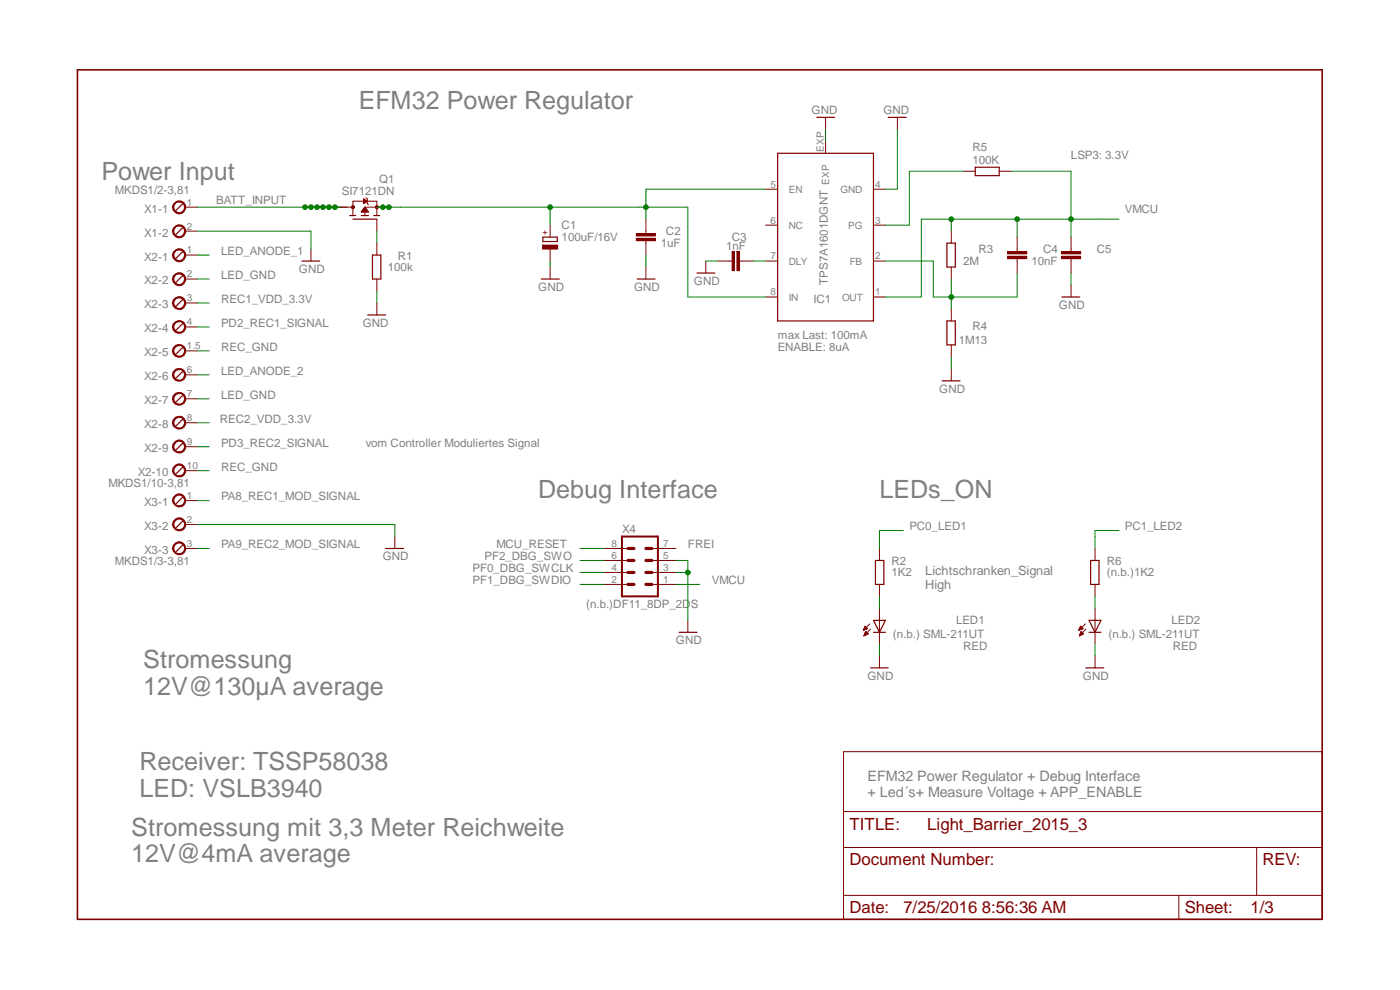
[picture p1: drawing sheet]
<svg xmlns="http://www.w3.org/2000/svg" width="297mm" height="210mm" viewBox="0 0 297 210" stroke-linecap="round" stroke-linejoin="round" font-family="sans-serif">
<path d="M16.4 14.8h264.1v180.2h-264.1z" fill="none" stroke="#800000" stroke-width=".34"/>
<path d="M178.9 159.4h101.6v35.6h-101.6zM178.9 179.8h101.6M178.9 172.1h101.6M266.6 179.8v10.1M178.9 189.9h101.6M250.1 189.9v5.1" fill="none" stroke="#800000" stroke-width=".21"/>
<path d="M115.2 50.3h3v.9h-3z" fill="none" stroke="#800000" stroke-width=".25"/>
<path d="M115.1 52h3.2v.8h-3.2z" fill-rule="evenodd" fill="#800000"/>
<path d="M115.1 52h3.2v.8h-3.2zM116.7 47.8v2.5M116.7 52.8v2.6M137 49v.5M137 51.1v.5" fill="none" stroke="#800000" stroke-width=".21"/>
<path d="M135 49.5h4.1v.5h-4.1z" fill-rule="evenodd" fill="#800000"/>
<path d="M135 49.5h4.1v.5h-4.1z" fill="none" stroke="#800000" stroke-width=".21"/>
<path d="M135 50.6h4.1v.5h-4.1z" fill-rule="evenodd" fill="#800000"/>
<path d="M135 50.6h4.1v.5h-4.1zM137 46.5v2.5M137 51.6v2.5M215.8 52.8v.5M215.8 54.9v.5" fill="none" stroke="#800000" stroke-width=".21"/>
<path d="M213.8 53.3h4v.6h-4z" fill-rule="evenodd" fill="#800000"/>
<path d="M213.8 53.3h4v.6h-4z" fill="none" stroke="#800000" stroke-width=".21"/>
<path d="M213.8 54.4h4v.5h-4z" fill-rule="evenodd" fill="#800000"/>
<path d="M116.7 56.6v2.6M137 56.6v2.6M154.8 55.4h.5M156.8 55.4h.5M213.8 54.4h4v.5h-4zM215.8 50.3v2.5M215.8 55.4v2.5M227.2 60.5v2.5" fill="none" stroke="#800000" stroke-width=".21"/>
<path d="M114.8 59.2h3.8M135.2 59.2h3.8M225.3 63h3.8" fill="none" stroke="#800000" stroke-width=".25"/>
<path d="M156.3 53.3h.5v4.1h-.5z" fill-rule="evenodd" fill="#800000"/>
<path d="M156.3 53.3h.5v4.1h-.5z" fill="none" stroke="#800000" stroke-width=".21"/>
<path d="M155.3 53.3h.5v4.1h-.5z" fill-rule="evenodd" fill="#800000"/>
<path d="M149.7 55.4v2.5M152.3 55.4h2.5M155.3 53.3h.5v4.1h-.5zM157.3 55.4h2.6M201.8 49v2.6M201.8 56.6v2.6M227.2 52.8v.5M227.2 54.9v.5" fill="none" stroke="#800000" stroke-width=".21"/>
<path d="M147.9 57.9h3.8M200.9 51.6h1.8v5h-1.8z" fill="none" stroke="#800000" stroke-width=".25"/>
<path d="M225.2 53.3h4v.6h-4z" fill-rule="evenodd" fill="#800000"/>
<path d="M225.2 53.3h4v.6h-4z" fill="none" stroke="#800000" stroke-width=".21"/>
<path d="M225.2 54.4h4v.5h-4z" fill-rule="evenodd" fill="#800000"/>
<g fill="none" stroke="#800000" stroke-width=".21">
<path d="M175.1 24.9v2.5M175.1 30v2.5M190.4 24.9v2.5M204.4 36.3h2.5M212 36.3h2.5M79.9 51.6v2.5M79.9 59.2v2.5M162.4 40.1h2.6M162.4 47.8h2.6M162.4 55.4h2.6M185.3 40.1h2.5M185.3 47.8h2.5"/>
<path d="M185.3 55.4h2.5M225.2 54.4h4v.5h-4zM227.2 50.3v2.5M227.2 55.4v2.5M79.9 64.3v2.5M162.4 63h2.6M185.3 63h2.5M201.8 65.5v2.6M201.8 73.2v2.5M201.8 78.2v2.6"/>
</g>
<path d="M165 32.5h20.3v35.6h-20.3zM173.3 24.9h3.8M188.4 24.9h3.8M206.9 35.5h5.1v1.8h-5.1zM79 54.1h1.8v5.1h-1.8zM78 66.8h3.8M200.9 68.1h1.8v5.1h-1.8zM199.9 80.8h3.8" fill="none" stroke="#800000" stroke-width=".25"/>
<circle cx="80" cy="43.9" r=".33" fill="#800000"/>
<circle cx="80" cy="43.9" r=".33" fill="none" stroke="#800000" stroke-width=".21"/>
<circle cx="74.9" cy="43.9" r=".33" fill="#800000"/>
<g fill="none" stroke="#800000" stroke-width=".21">
<path d="M64.7 43.9h10.2M66 52.8v2.6M74.9 45.7v-3h5v3M76.6 44.9h1.5M76.7 44.8h1.3M76.8 44.7h1.1M76.9 44.6h.9M77 44.5h.8M77 44.5h.7M77.1 44.4h.6M77.2 42.2l.7 .5-.7 .5zM77.2 43.2h.1"/>
<path d="M77.2 43.1h.1M77.2 43h.2M77.2 42.9h.4M77.2 42.8h.5M77.2 42.6h.5M77.2 42.5h.5M77.2 42.4h.2M77.2 42.3h.1M77.2 44.3h.5M77.2 44.2h.4M77.2 44.1h.3M77.3 44h.2"/>
<path d="M77.4 43.9v1.8M77.4 43.9h5.1M77.4 43.9l.8 1.1h-1.6zM77.7 41.9l.2 .3v1l.3 .2M79.9 46.5v2.5M128.1 118.9h5.1M128.1 116.3h5.1M138.3 118.9h5.1M138.3 116.3h5.1M186.6 116.3v2.6M232.3 116.3v2.6M128.1 124h5.1"/>
<path d="M128.1 121.4h5.1M138.3 124h5.1M138.3 121.4h5.1M145.9 131.6v2.5M183.2 133.6h.1M183.2 133.5h.3M183.3 133.5h.4M183.3 133.4h.7M183.3 134.8h.1M183.3 133.3h.6M183.3 133.2h.6M183.3 134.7h.3"/>
<path d="M183.3 134.6h.5M183.4 133.1h.4M183.4 133h.3M183.4 132.9h.3M183.4 134.6h.5M183.4 134.5h.8M183.4 134.4h.7M183.5 132.9l-.3 .8M183.5 132.9l.5 .5M183.5 132.9h.1M183.5 134.3h.5M183.5 134.2h.4"/>
<path d="M183.5 134.1h.4M183.6 134h.1M184 133.4l-.8 .3M184.2 134.5l-.5-.5-.4 .9M184.2 134.5l-.9 .4M184.5 132.4l-1.3 1.3M184.7 133.5l-1.4 1.4M186.6 124v2.5M186.6 129v7.6M186.6 139.1v2.6M228.9 133.6h.1M228.9 133.5h.3"/>
<path d="M228.9 133.5h.5M229 133.4h.8M229 134.8h.2M229.1 133.3h.6M229.1 133.2h.5M229.1 133.1h.4M229.1 134.7h.2M229.1 134.6h.4M229.1 134.6h.6M229.2 133h.2M229.2 132.9h.1M229.2 134.5h.6"/>
<path d="M229.2 134.4h.6M229.2 134.3h.5M229.2 134.2h.5M229.2 134.1h.4M229.2 132.9l-.4 .8M229.2 132.9l.6 .5M229.3 134h.1M229.8 133.4l-1 .3M229.8 134.5l-.5-.5-.3 .9M229.8 134.5l-.8 .4M230.3 132.4l-1.5 1.3M230.4 133.5l-1.4 1.4"/>
<path d="M232.3 124v2.5M232.3 129v7.6M232.3 139.1v2.6"/>
<circle cx="74.9" cy="43.9" r=".33"/>
</g>
<g fill="none" stroke="#800000" stroke-width=".25">
<path d="M38.8 48.3l-1.5 1.5M64 55.4h3.8M74.2 45.7h1.3M74.9 46.5h5M76.6 45.7h1.6M79.3 45.7h1.2M185.7 118.9h1.8v5.1h-1.8zM231.4 118.9h1.7v5.1h-1.7zM144.1 134.1h3.8M185.3 134.1h2.5M185.3 131.6h2.5l-1.2 2.5zM231 134.1h2.6"/>
<path d="M231 131.6h2.6l-1.3 2.5zM184.7 141.7h3.7M230.4 141.7h3.8"/>
</g>
<path d="M131.9 113.8h7.7v12.7h-7.7z" fill="none" stroke="#800000" stroke-width=".42"/>
<path d="M133.2 116.3h1.3M133.2 118.9h1.3M137 116.3h1.3M137 118.9h1.3M133.2 121.4h1.3M133.2 124h1.3M137 121.4h1.3M137 124h1.3" fill="none" stroke="#800000" stroke-width=".68"/>
<path d="M36.8 48.4a1.41 1.41 0 0 1 2.3-.2 1.41 1.41 0 0 1-.7 2.2 1.41 1.41 0 0 1-1.8-1.4h.2a1.16 1.16 0 0 1 1.6-1.1 1.16 1.16 0 0 1 .5 1.8 1.16 1.16 0 0 1-1.9-.1l-.2-.6h-.2z" fill-rule="evenodd" fill="#800000"/>
<path d="M36.8 48.4a1.41 1.41 0 0 1 2.3-.2 1.41 1.41 0 0 1-.7 2.2 1.41 1.41 0 0 1-1.8-1.4h.2a1.16 1.16 0 0 1 1.6-1.1 1.16 1.16 0 0 1 .5 1.8 1.16 1.16 0 0 1-1.9-.1l-.2-.6h-.2zM39.3 49h2.5" fill="none" stroke="#800000" stroke-width=".21"/>
<path d="M38.8 43.2l-1.5 1.5" fill="none" stroke="#800000" stroke-width=".25"/>
<path d="M36.8 43.4a1.41 1.41 0 0 1 2.3-.3 1.41 1.41 0 0 1-.7 2.3 1.41 1.41 0 0 1-1.8-1.5h.2a1.16 1.16 0 0 1 1.6-1.1 1.16 1.16 0 0 1 .5 1.9 1.16 1.16 0 0 1-1.9-.2l-.2-.6h-.2z" fill-rule="evenodd" fill="#800000"/>
<path d="M36.8 43.4a1.41 1.41 0 0 1 2.3-.3 1.41 1.41 0 0 1-.7 2.3 1.41 1.41 0 0 1-1.8-1.5h.2a1.16 1.16 0 0 1 1.6-1.1 1.16 1.16 0 0 1 .5 1.9 1.16 1.16 0 0 1-1.9-.2l-.2-.6h-.2zM39.3 43.9h2.5" fill="none" stroke="#800000" stroke-width=".21"/>
<path d="M38.8 53.3l-1.5 1.6" fill="none" stroke="#800000" stroke-width=".25"/>
<path d="M36.8 53.5a1.41 1.41 0 0 1 2.3-.2 1.41 1.41 0 0 1-.7 2.2 1.41 1.41 0 0 1-1.8-1.4h.2a1.15 1.15 0 0 1 1.4-1.1 1.15 1.15 0 0 1 .9 1.5 1.15 1.15 0 0 1-1.8 .5l-.5-.9h-.2z" fill-rule="evenodd" fill="#800000"/>
<path d="M36.8 53.5a1.41 1.41 0 0 1 2.3-.2 1.41 1.41 0 0 1-.7 2.2 1.41 1.41 0 0 1-1.8-1.4h.2a1.15 1.15 0 0 1 1.4-1.1 1.15 1.15 0 0 1 .9 1.5 1.15 1.15 0 0 1-1.8 .5l-.5-.9h-.2zM39.3 54.1h2.5" fill="none" stroke="#800000" stroke-width=".21"/>
<path d="M38.8 58.4l-1.5 1.6" fill="none" stroke="#800000" stroke-width=".25"/>
<path d="M36.8 58.5a1.42 1.42 0 0 1 2.3-.3 1.42 1.42 0 0 1-.6 2.3 1.42 1.42 0 0 1-1.9-1.3h.2a1.15 1.15 0 0 1 1.4-1.2 1.15 1.15 0 0 1 .9 1.6 1.15 1.15 0 0 1-1.8 .5l-.5-.9h-.2z" fill-rule="evenodd" fill="#800000"/>
<path d="M36.8 58.5a1.42 1.42 0 0 1 2.3-.3 1.42 1.42 0 0 1-.6 2.3 1.42 1.42 0 0 1-1.9-1.3h.2a1.15 1.15 0 0 1 1.4-1.2 1.15 1.15 0 0 1 .9 1.6 1.15 1.15 0 0 1-1.8 .5l-.5-.9h-.2zM39.3 59.2h2.5" fill="none" stroke="#800000" stroke-width=".21"/>
<path d="M38.8 63.5l-1.5 1.5" fill="none" stroke="#800000" stroke-width=".25"/>
<path d="M36.8 63.6a1.42 1.42 0 0 1 2.3-.3 1.42 1.42 0 0 1-.6 2.3 1.42 1.42 0 0 1-1.9-1.3h.2a1.15 1.15 0 0 1 1.4-1.2 1.15 1.15 0 0 1 .9 1.6 1.15 1.15 0 0 1-1.8 .5l-.5-.9h-.2z" fill-rule="evenodd" fill="#800000"/>
<path d="M36.8 63.6a1.42 1.42 0 0 1 2.3-.3 1.42 1.42 0 0 1-.6 2.3 1.42 1.42 0 0 1-1.9-1.3h.2a1.15 1.15 0 0 1 1.4-1.2 1.15 1.15 0 0 1 .9 1.6 1.15 1.15 0 0 1-1.8 .5l-.5-.9h-.2zM39.3 64.3h2.5" fill="none" stroke="#800000" stroke-width=".21"/>
<path d="M38.8 68.6l-1.5 1.5" fill="none" stroke="#800000" stroke-width=".25"/>
<path d="M36.8 68.7a1.42 1.42 0 0 1 2.3-.3 1.42 1.42 0 0 1-.6 2.3 1.42 1.42 0 0 1-1.9-1.3h.2a1.15 1.15 0 0 1 1.4-1.2 1.15 1.15 0 0 1 .9 1.6 1.15 1.15 0 0 1-1.8 .5l-.5-.9h-.2z" fill-rule="evenodd" fill="#800000"/>
<path d="M36.8 68.7a1.42 1.42 0 0 1 2.3-.3 1.42 1.42 0 0 1-.6 2.3 1.42 1.42 0 0 1-1.9-1.3h.2a1.15 1.15 0 0 1 1.4-1.2 1.15 1.15 0 0 1 .9 1.6 1.15 1.15 0 0 1-1.8 .5l-.5-.9h-.2zM39.3 69.4h2.5" fill="none" stroke="#800000" stroke-width=".21"/>
<path d="M38.8 73.7l-1.5 1.5" fill="none" stroke="#800000" stroke-width=".25"/>
<path d="M36.8 73.8a1.42 1.42 0 0 1 2.3-.3 1.42 1.42 0 0 1-.6 2.3 1.42 1.42 0 0 1-1.9-1.4h.2a1.15 1.15 0 0 1 1.4-1.1 1.15 1.15 0 0 1 .9 1.5 1.15 1.15 0 0 1-1.8 .6l-.5-1h-.2z" fill-rule="evenodd" fill="#800000"/>
<path d="M36.8 73.8a1.42 1.42 0 0 1 2.3-.3 1.42 1.42 0 0 1-.6 2.3 1.42 1.42 0 0 1-1.9-1.4h.2a1.15 1.15 0 0 1 1.4-1.1 1.15 1.15 0 0 1 .9 1.5 1.15 1.15 0 0 1-1.8 .6l-.5-1h-.2zM39.3 74.4h2.5" fill="none" stroke="#800000" stroke-width=".21"/>
<path d="M38.8 78.7l-1.5 1.6" fill="none" stroke="#800000" stroke-width=".25"/>
<path d="M36.8 78.8a1.42 1.42 0 0 1 2.3-.2 1.42 1.42 0 0 1-.6 2.2 1.42 1.42 0 0 1-1.9-1.3h.2a1.15 1.15 0 0 1 1.4-1.1 1.15 1.15 0 0 1 .9 1.5 1.15 1.15 0 0 1-1.8 .5l-.5-.9h-.2z" fill-rule="evenodd" fill="#800000"/>
<path d="M36.8 78.8a1.42 1.42 0 0 1 2.3-.2 1.42 1.42 0 0 1-.6 2.2 1.42 1.42 0 0 1-1.9-1.3h.2a1.15 1.15 0 0 1 1.4-1.1 1.15 1.15 0 0 1 .9 1.5 1.15 1.15 0 0 1-1.8 .5l-.5-.9h-.2zM39.3 79.5h2.5" fill="none" stroke="#800000" stroke-width=".21"/>
<path d="M38.8 83.8l-1.5 1.6" fill="none" stroke="#800000" stroke-width=".25"/>
<path d="M36.8 83.9a1.42 1.42 0 0 1 2.3-.2 1.42 1.42 0 0 1-.6 2.2 1.42 1.42 0 0 1-1.9-1.3h.2a1.15 1.15 0 0 1 1.4-1.2 1.15 1.15 0 0 1 .9 1.6 1.15 1.15 0 0 1-1.8 .5l-.5-.9h-.2z" fill-rule="evenodd" fill="#800000"/>
<path d="M36.8 83.9a1.42 1.42 0 0 1 2.3-.2 1.42 1.42 0 0 1-.6 2.2 1.42 1.42 0 0 1-1.9-1.3h.2a1.15 1.15 0 0 1 1.4-1.2 1.15 1.15 0 0 1 .9 1.6 1.15 1.15 0 0 1-1.8 .5l-.5-.9h-.2zM39.3 84.6h2.5" fill="none" stroke="#800000" stroke-width=".21"/>
<path d="M38.8 88.9l-1.5 1.5" fill="none" stroke="#800000" stroke-width=".25"/>
<path d="M36.8 89a1.42 1.42 0 0 1 2.3-.3 1.42 1.42 0 0 1-.6 2.3 1.42 1.42 0 0 1-1.9-1.3h.2a1.15 1.15 0 0 1 1.4-1.2 1.15 1.15 0 0 1 .9 1.6 1.15 1.15 0 0 1-1.8 .5l-.5-.9h-.2z" fill-rule="evenodd" fill="#800000"/>
<path d="M36.8 89a1.42 1.42 0 0 1 2.3-.3 1.42 1.42 0 0 1-.6 2.3 1.42 1.42 0 0 1-1.9-1.3h.2a1.15 1.15 0 0 1 1.4-1.2 1.15 1.15 0 0 1 .9 1.6 1.15 1.15 0 0 1-1.8 .5l-.5-.9h-.2zM39.3 89.7h2.5" fill="none" stroke="#800000" stroke-width=".21"/>
<path d="M38.8 94l-1.5 1.5" fill="none" stroke="#800000" stroke-width=".25"/>
<path d="M36.8 94.1a1.42 1.42 0 0 1 2.3-.3 1.42 1.42 0 0 1-.6 2.3 1.42 1.42 0 0 1-1.9-1.3h.2a1.15 1.15 0 0 1 1.5-1.3 1.15 1.15 0 0 1 .6 1.8 1.15 1.15 0 0 1-1.9 0l-.2-.5h-.2z" fill-rule="evenodd" fill="#800000"/>
<path d="M36.8 94.1a1.42 1.42 0 0 1 2.3-.3 1.42 1.42 0 0 1-.6 2.3 1.42 1.42 0 0 1-1.9-1.3h.2a1.15 1.15 0 0 1 1.5-1.3 1.15 1.15 0 0 1 .6 1.8 1.15 1.15 0 0 1-1.9 0l-.2-.5h-.2zM39.3 94.8h2.5" fill="none" stroke="#800000" stroke-width=".21"/>
<path d="M38.8 99.1l-1.5 1.5" fill="none" stroke="#800000" stroke-width=".25"/>
<path d="M36.8 99.2a1.42 1.42 0 0 1 2.3-.3 1.42 1.42 0 0 1-.6 2.3 1.42 1.42 0 0 1-1.9-1.4h.2a1.15 1.15 0 0 1 1.5-1.2 1.15 1.15 0 0 1 .6 1.8 1.15 1.15 0 0 1-1.9-.1l-.2-.5h-.2z" fill-rule="evenodd" fill="#800000"/>
<path d="M36.8 99.2a1.42 1.42 0 0 1 2.3-.3 1.42 1.42 0 0 1-.6 2.3 1.42 1.42 0 0 1-1.9-1.4h.2a1.15 1.15 0 0 1 1.5-1.2 1.15 1.15 0 0 1 .6 1.8 1.15 1.15 0 0 1-1.9-.1l-.2-.5h-.2zM39.3 99.8h2.5" fill="none" stroke="#800000" stroke-width=".21"/>
<path d="M38.8 105.4l-1.5 1.5" fill="none" stroke="#800000" stroke-width=".25"/>
<path d="M36.8 105.5a1.42 1.42 0 0 1 2.3-.3 1.42 1.42 0 0 1-.6 2.3 1.42 1.42 0 0 1-1.9-1.3h.2a1.15 1.15 0 0 1 1.5-1.2 1.15 1.15 0 0 1 .6 1.8 1.15 1.15 0 0 1-1.9-.1l-.2-.5h-.2z" fill-rule="evenodd" fill="#800000"/>
<path d="M36.8 105.5a1.42 1.42 0 0 1 2.3-.3 1.42 1.42 0 0 1-.6 2.3 1.42 1.42 0 0 1-1.9-1.3h.2a1.15 1.15 0 0 1 1.5-1.2 1.15 1.15 0 0 1 .6 1.8 1.15 1.15 0 0 1-1.9-.1l-.2-.5h-.2zM39.3 106.2h2.5" fill="none" stroke="#800000" stroke-width=".21"/>
<path d="M38.8 110.5l-1.5 1.5" fill="none" stroke="#800000" stroke-width=".25"/>
<path d="M36.8 110.6a1.42 1.42 0 0 1 2.3-.3 1.42 1.42 0 0 1-.6 2.3 1.42 1.42 0 0 1-1.9-1.3h.2a1.15 1.15 0 0 1 1.4-1.2 1.15 1.15 0 0 1 .9 1.6 1.15 1.15 0 0 1-1.8 .5l-.5-.9h-.2z" fill-rule="evenodd" fill="#800000"/>
<path d="M36.8 110.6a1.42 1.42 0 0 1 2.3-.3 1.42 1.42 0 0 1-.6 2.3 1.42 1.42 0 0 1-1.9-1.3h.2a1.15 1.15 0 0 1 1.4-1.2 1.15 1.15 0 0 1 .9 1.6 1.15 1.15 0 0 1-1.8 .5l-.5-.9h-.2zM39.3 111.3h2.5" fill="none" stroke="#800000" stroke-width=".21"/>
<path d="M38.8 115.6l-1.5 1.5" fill="none" stroke="#800000" stroke-width=".25"/>
<path d="M36.8 115.7a1.42 1.42 0 0 1 2.3-.3 1.42 1.42 0 0 1-.6 2.3 1.42 1.42 0 0 1-1.9-1.4h.2a1.15 1.15 0 0 1 1.4-1.1 1.15 1.15 0 0 1 .9 1.6 1.15 1.15 0 0 1-1.8 .5l-.5-1h-.2z" fill-rule="evenodd" fill="#800000"/>
<path d="M36.8 115.7a1.42 1.42 0 0 1 2.3-.3 1.42 1.42 0 0 1-.6 2.3 1.42 1.42 0 0 1-1.9-1.4h.2a1.15 1.15 0 0 1 1.4-1.1 1.15 1.15 0 0 1 .9 1.6 1.15 1.15 0 0 1-1.8 .5l-.5-1h-.2zM39.3 116.3h2.5M83.8 113.8v2.5" fill="none" stroke="#800000" stroke-width=".21"/>
<path d="M81.8 116.3h3.8" fill="none" stroke="#800000" stroke-width=".25"/>
<path d="M175.1 27.4v2.6M190.4 27.4v12.7h-2.6M116.7 55.4v1.2M137 54.1v2.5M149.7 55.4h2.6M227.2 57.9v2.6M79.9 61.7v2.6M201.8 75.7v2.5M143.4 118.9h2.5v2.5h-2.5M186.6 136.6v2.5M232.3 136.6v2.5" fill="none" stroke="#008000" stroke-width=".21"/>
<circle cx="145.9" cy="121.4" r=".5" fill="#008000"/>
<g fill="none" stroke="#008000" stroke-width=".21">
<path d="M41.8 49h24.2v3.8M201.8 59.2v6.3M215.8 57.9v5.1h-14M41.8 111.3h42v2.5M145.9 121.4v10.2"/>
<circle cx="145.9" cy="121.4" r=".5"/>
</g>
<circle cx="201.8" cy="63" r=".5" fill="#008000"/>
<g fill="none" stroke="#008000" stroke-width=".21">
<path d="M204.4 36.3h-11.5v11.5h-5.1M64.7 43.9h2.5M159.9 55.4h2.5M187.8 55.4h10.2v7.6h3.8"/>
<circle cx="201.8" cy="63" r=".5"/>
</g>
<circle cx="66" cy="43.9" r=".5" fill="#008000"/>
<g fill="none" stroke="#008000" stroke-width=".21">
<path d="M67.2 43.9h1.3"/>
<circle cx="66" cy="43.9" r=".5"/>
</g>
<circle cx="67.2" cy="43.9" r=".5" fill="#008000"/>
<g fill="none" stroke="#008000" stroke-width=".21">
<path d="M68.5 43.9h1.3"/>
<circle cx="67.2" cy="43.9" r=".5"/>
</g>
<circle cx="68.5" cy="43.9" r=".5" fill="#008000"/>
<g fill="none" stroke="#008000" stroke-width=".21">
<path d="M69.8 43.9h1.3"/>
<circle cx="68.5" cy="43.9" r=".5"/>
</g>
<circle cx="69.8" cy="43.9" r=".5" fill="#008000"/>
<g fill="none" stroke="#008000" stroke-width=".21">
<path d="M71.1 43.9h1.2"/>
<circle cx="69.8" cy="43.9" r=".5"/>
</g>
<circle cx="71.1" cy="43.9" r=".5" fill="#008000"/>
<g fill="none" stroke="#008000" stroke-width=".21">
<path d="M41.8 43.9h22.9"/>
<circle cx="71.1" cy="43.9" r=".5"/>
</g>
<circle cx="64.7" cy="43.9" r=".5" fill="#008000"/>
<g fill="none" stroke="#008000" stroke-width=".21">
<path d="M79.9 49v2.6M201.8 49v-2.5h25.4v3.8M215.8 46.5v3.8"/>
<circle cx="64.7" cy="43.9" r=".5"/>
</g>
<circle cx="215.8" cy="46.5" r=".5" fill="#008000"/>
<g fill="none" stroke="#008000" stroke-width=".21">
<path d="M227.2 46.5h5.1"/>
<circle cx="215.8" cy="46.5" r=".5"/>
</g>
<circle cx="227.2" cy="46.5" r=".5" fill="#008000"/>
<g fill="none" stroke="#008000" stroke-width=".21">
<path d="M214.5 36.3h12.7v10.2M201.8 46.5h-6.3v16.5h-7.7"/>
<circle cx="227.2" cy="46.5" r=".5"/>
</g>
<circle cx="201.8" cy="46.5" r=".5" fill="#008000"/>
<g fill="none" stroke="#008000" stroke-width=".21">
<path d="M82.5 43.9h2.5M232.3 46.5h5.1M123.1 118.9h5M123.1 124h5M123.1 121.4h5M143.4 124h5.1M186.6 126.5v2.5"/>
<circle cx="201.8" cy="46.5" r=".5"/>
</g>
<circle cx="82.5" cy="43.9" r=".5" fill="#008000"/>
<g fill="none" stroke="#008000" stroke-width=".21">
<path d="M79.9 43.9h2.6"/>
<circle cx="82.5" cy="43.9" r=".5"/>
</g>
<circle cx="81.2" cy="43.9" r=".5" fill="#008000"/>
<g fill="none" stroke="#008000" stroke-width=".21">
<path d="M116.7 43.9v3.9"/>
<circle cx="81.2" cy="43.9" r=".5"/>
</g>
<circle cx="116.7" cy="43.9" r=".5" fill="#008000"/>
<g fill="none" stroke="#008000" stroke-width=".21">
<path d="M137 43.9h8.9v19.1h16.5M162.4 40.1h-25.4v6.4"/>
<circle cx="116.7" cy="43.9" r=".5"/>
</g>
<circle cx="137" cy="43.9" r=".5" fill="#008000"/>
<g fill="none" stroke="#008000" stroke-width=".21">
<path d="M41.8 59.2h2.6M41.8 54.1h2.6M85 43.9h52M41.8 74.4h2.6M41.8 79.5h2.6M41.8 64.3h2.6M41.8 69.4h2.6M41.8 99.8h2.6M41.8 84.6h2.6M41.8 89.7h2.6M41.8 94.8h2.6M41.8 116.3h2.6"/>
<path d="M41.8 106.2h2.6M123.1 116.3h5M191.6 112.5h-5v3.8M237.4 112.5h-5.1v3.8M232.3 126.5v2.5"/>
<circle cx="137" cy="43.9" r=".5"/>
</g>
<g font-size="5.3" fill="#808080">
<text x="76.1" y="23">EFM32 Power Regulator</text>
<text x="21.5" y="38.3">Power Input</text>
<text x="114.2" y="105.5">Debug Interface</text>
<text x="186.6" y="105.5">LEDs_ON</text>
<text x="30.4" y="141.7">Stromessung</text>
<text x="30.4" y="147.4">12V@130µA average</text>
<text x="29.6" y="163.3">Receiver: TSSP58038</text>
<text x="29.6" y="169">LED: VSLB3940</text>
<text x="27.9" y="177.3">Stromessung mit 3,3 Meter Reichweite</text>
<text x="27.9" y="183">12V@4mA average</text>
</g>
<g font-size="3.6" fill="#800000">
<text x="180.2" y="176">TITLE:</text>
<text x="196.7" y="176">Light_Barrier_2015_3</text>
<text x="180.2" y="183.6">Document Number:</text>
<text x="267.8" y="183.6">REV:</text>
<text x="180.2" y="193.7">Date:</text>
<text x="191.6" y="193.7">7/25/2016 8:56:36 AM</text>
<text x="251.3" y="193.7">Sheet:</text>
<text x="265.3" y="193.7">1/3</text>
</g>
<g font-size="3" fill="#808080">
<text x="184" y="165.7">EFM32 Power Regulator + Debug Interface</text>
<text x="184" y="169">+ Led´s+ Measure Voltage + APP_ENABLE</text>
</g>
<g font-size="2.7" fill="#808080">
<text x="196.3" y="122.1">Lichtschranken_Signal</text>
<text x="196.3" y="125">High</text>
</g>
<g font-size="2.5" fill="#808080">
<text x="172.2" y="24.2">GND</text>
<text x="187.4" y="24.2">GND</text>
<text x="206.3" y="34.8">100K</text>
<text x="206.3" y="32">R5</text>
<text x="227.2" y="33.8">LSP3: 3.3V</text>
<text x="24.4" y="41.2">MKDS1/2-3,81</text>
<text x="72.5" y="41.4">SI7121DN</text>
<text x="80.4" y="38.9">Q1</text>
<text x="30.6" y="45.1">X1-1</text>
<text x="45.9" y="43.2">BATT_INPUT</text>
<text x="238.6" y="45.2">VMCU</text>
<text x="30.6" y="50.2">X1-2</text>
<text x="119.1" y="51.1">100uF/16V</text>
<text x="119.1" y="48.6">C1</text>
<text x="140.2" y="52.5">1uF</text>
<text x="141.3" y="49.9">C2</text>
<text x="154" y="53.1">1nF</text>
<text x="155.2" y="51.2">C3</text>
<text x="207.6" y="53.6">R3</text>
<text x="221.3" y="53.7">C4</text>
<text x="232.7" y="53.7">C5</text>
<text x="30.6" y="55.3">X2-1</text>
<text x="46.9" y="59.2">LED_GND</text>
<text x="46.9" y="54.1">LED_ANODE_1</text>
<text x="63.4" y="57.9">GND</text>
<text x="82.3" y="57.4">100k</text>
<text x="84.4" y="55.2">R1</text>
<text x="204.3" y="56.2">2M</text>
<text x="218.8" y="56.3">10nF</text>
<text x="30.6" y="60.3">X2-2</text>
<text x="30.6" y="65.4">X2-3</text>
<text x="46.9" y="64.3">REC1_VDD_3.3V</text>
<text x="114.2" y="61.7">GND</text>
<text x="134.5" y="61.7">GND</text>
<text x="147.2" y="60.5">GND</text>
<text x="172.6" y="64.3">IC1</text>
<text x="175.6" y="60.5" transform="rotate(-90 175.6 60.5)">TPS7A1601DGNT</text>
<text x="224.7" y="65.5">GND</text>
<text x="30.6" y="70.5">X2-4</text>
<text x="46.9" y="69.4">PD2_REC1_SIGNAL</text>
<text x="76.9" y="69.4">GND</text>
<text x="165" y="71.9">max Last: 100mA</text>
<text x="206.3" y="70.1">R4</text>
<text x="30.6" y="75.6">X2-5</text>
<text x="46.9" y="74.4">REC_GND</text>
<text x="165" y="74.4">ENABLE: 8uA</text>
<text x="203.4" y="72.9">1M13</text>
<text x="30.6" y="80.7">X2-6</text>
<text x="46.9" y="79.5">LED_ANODE_2</text>
<text x="199.3" y="83.3">GND</text>
<text x="30.6" y="85.7">X2-7</text>
<text x="46.6" y="89.7">REC2_VDD_3.3V</text>
<text x="46.9" y="84.6">LED_GND</text>
<text x="30.6" y="90.8">X2-8</text>
<text x="30.6" y="95.9">X2-9</text>
<text x="46.9" y="94.7">PD3_REC2_SIGNAL</text>
<text x="77.6" y="94.7">vom Controller Moduliertes Signal</text>
<text x="29.2" y="101">X2-10</text>
<text x="46.9" y="99.8">REC_GND</text>
<text x="23" y="103.4">MKDS1/10-3,81</text>
<text x="30.6" y="107.3">X3-1</text>
<text x="46.9" y="106.2">PA8_REC1_MOD_SIGNAL</text>
<text x="30.6" y="112.4">X3-2</text>
<text x="132" y="113">X4</text>
<text x="192.9" y="112.5">PC0_LED1</text>
<text x="238.6" y="112.5">PC1_LED2</text>
<text x="24.4" y="119.9">MKDS1/3-3,81</text>
<text x="30.6" y="117.5">X3-3</text>
<text x="46.9" y="116.3">PA9_REC2_MOD_SIGNAL</text>
<text x="81.2" y="118.9">GND</text>
<text x="102.8" y="118.9">PF2_DBG_SWO</text>
<text x="105.3" y="116.3">MCU_RESET</text>
<text x="145.9" y="116.3">FREI</text>
<text x="189.1" y="119.9">R2</text>
<text x="234.8" y="119.9">R6</text>
<text x="100.2" y="121.4">PF0_DBG_SWCLK</text>
<text x="100.2" y="123.9">PF1_DBG_SWDIO</text>
<text x="151" y="123.9">VMCU</text>
<text x="189.1" y="122.2">1K2</text>
<text x="234.8" y="122.2">(n.b.)1K2</text>
<text x="124.4" y="129">(n.b.)DF11_8DP_2DS</text>
<text x="143.4" y="136.6">GND</text>
<text x="189.4" y="135.2">(n.b.) SML-211UT</text>
<text x="202.8" y="132.3">LED1</text>
<text x="204.3" y="137.9">RED</text>
<text x="235.1" y="135.2">(n.b.) SML-211UT</text>
<text x="248.5" y="132.3">LED2</text>
<text x="248.8" y="137.9">RED</text>
<text x="184" y="144.2">GND</text>
<text x="229.7" y="144.2">GND</text>
</g>
<g font-size="2.1" fill="#808080">
<text x="174.8" y="32.2" transform="rotate(-90 174.8 32.2)">EXP</text>
<text x="163.4" y="39.8">5</text>
<text x="167.3" y="40.9">EN</text>
<text x="175.9" y="39.2" transform="rotate(-90 175.9 39.2)">EXP</text>
<text x="178.3" y="40.9">GND</text>
<text x="185.7" y="39.8">4</text>
<text x="39.6" y="43.6">1</text>
<text x="163.4" y="47.4">6</text>
<text x="185.7" y="47.4">3</text>
<text x="39.6" y="48.7">2</text>
<text x="39.6" y="53.8">1</text>
<text x="167.3" y="48.5">NC</text>
<text x="179.9" y="48.5">PG</text>
<text x="39.6" y="58.8">2</text>
<text x="163.4" y="55">7</text>
<text x="167.3" y="56.2">DLY</text>
<text x="180.3" y="56.2">FB</text>
<text x="185.7" y="55">2</text>
<text x="39.6" y="63.9">3</text>
<text x="163.4" y="62.7">8</text>
<text x="167.3" y="63.8">IN</text>
<text x="178.6" y="63.8">OUT</text>
<text x="185.7" y="62.7">1</text>
<text x="39.6" y="69">4</text>
<text x="39.6" y="74.1">1.5</text>
<text x="39.6" y="79.2">6</text>
<text x="39.6" y="84.2">7</text>
<text x="39.6" y="89.3">8</text>
<text x="39.6" y="94.4">9</text>
<text x="39.6" y="99.5">10</text>
<text x="39.6" y="105.8">1</text>
<text x="39.6" y="110.9">2</text>
<text x="39.6" y="116">3</text>
<text x="129.7" y="118.5">6</text>
<text x="129.7" y="116">8</text>
<text x="140.7" y="118.5">5</text>
<text x="140.7" y="116">7</text>
<text x="129.7" y="123.6">2</text>
<text x="129.7" y="121">4</text>
<text x="140.7" y="123.6">1</text>
<text x="140.7" y="121">3</text>
</g>
<text font-size="1.8" fill="#800000" x="116.2" y="49.9" transform="rotate(-90 116.2 49.9)">+</text>
</svg>
